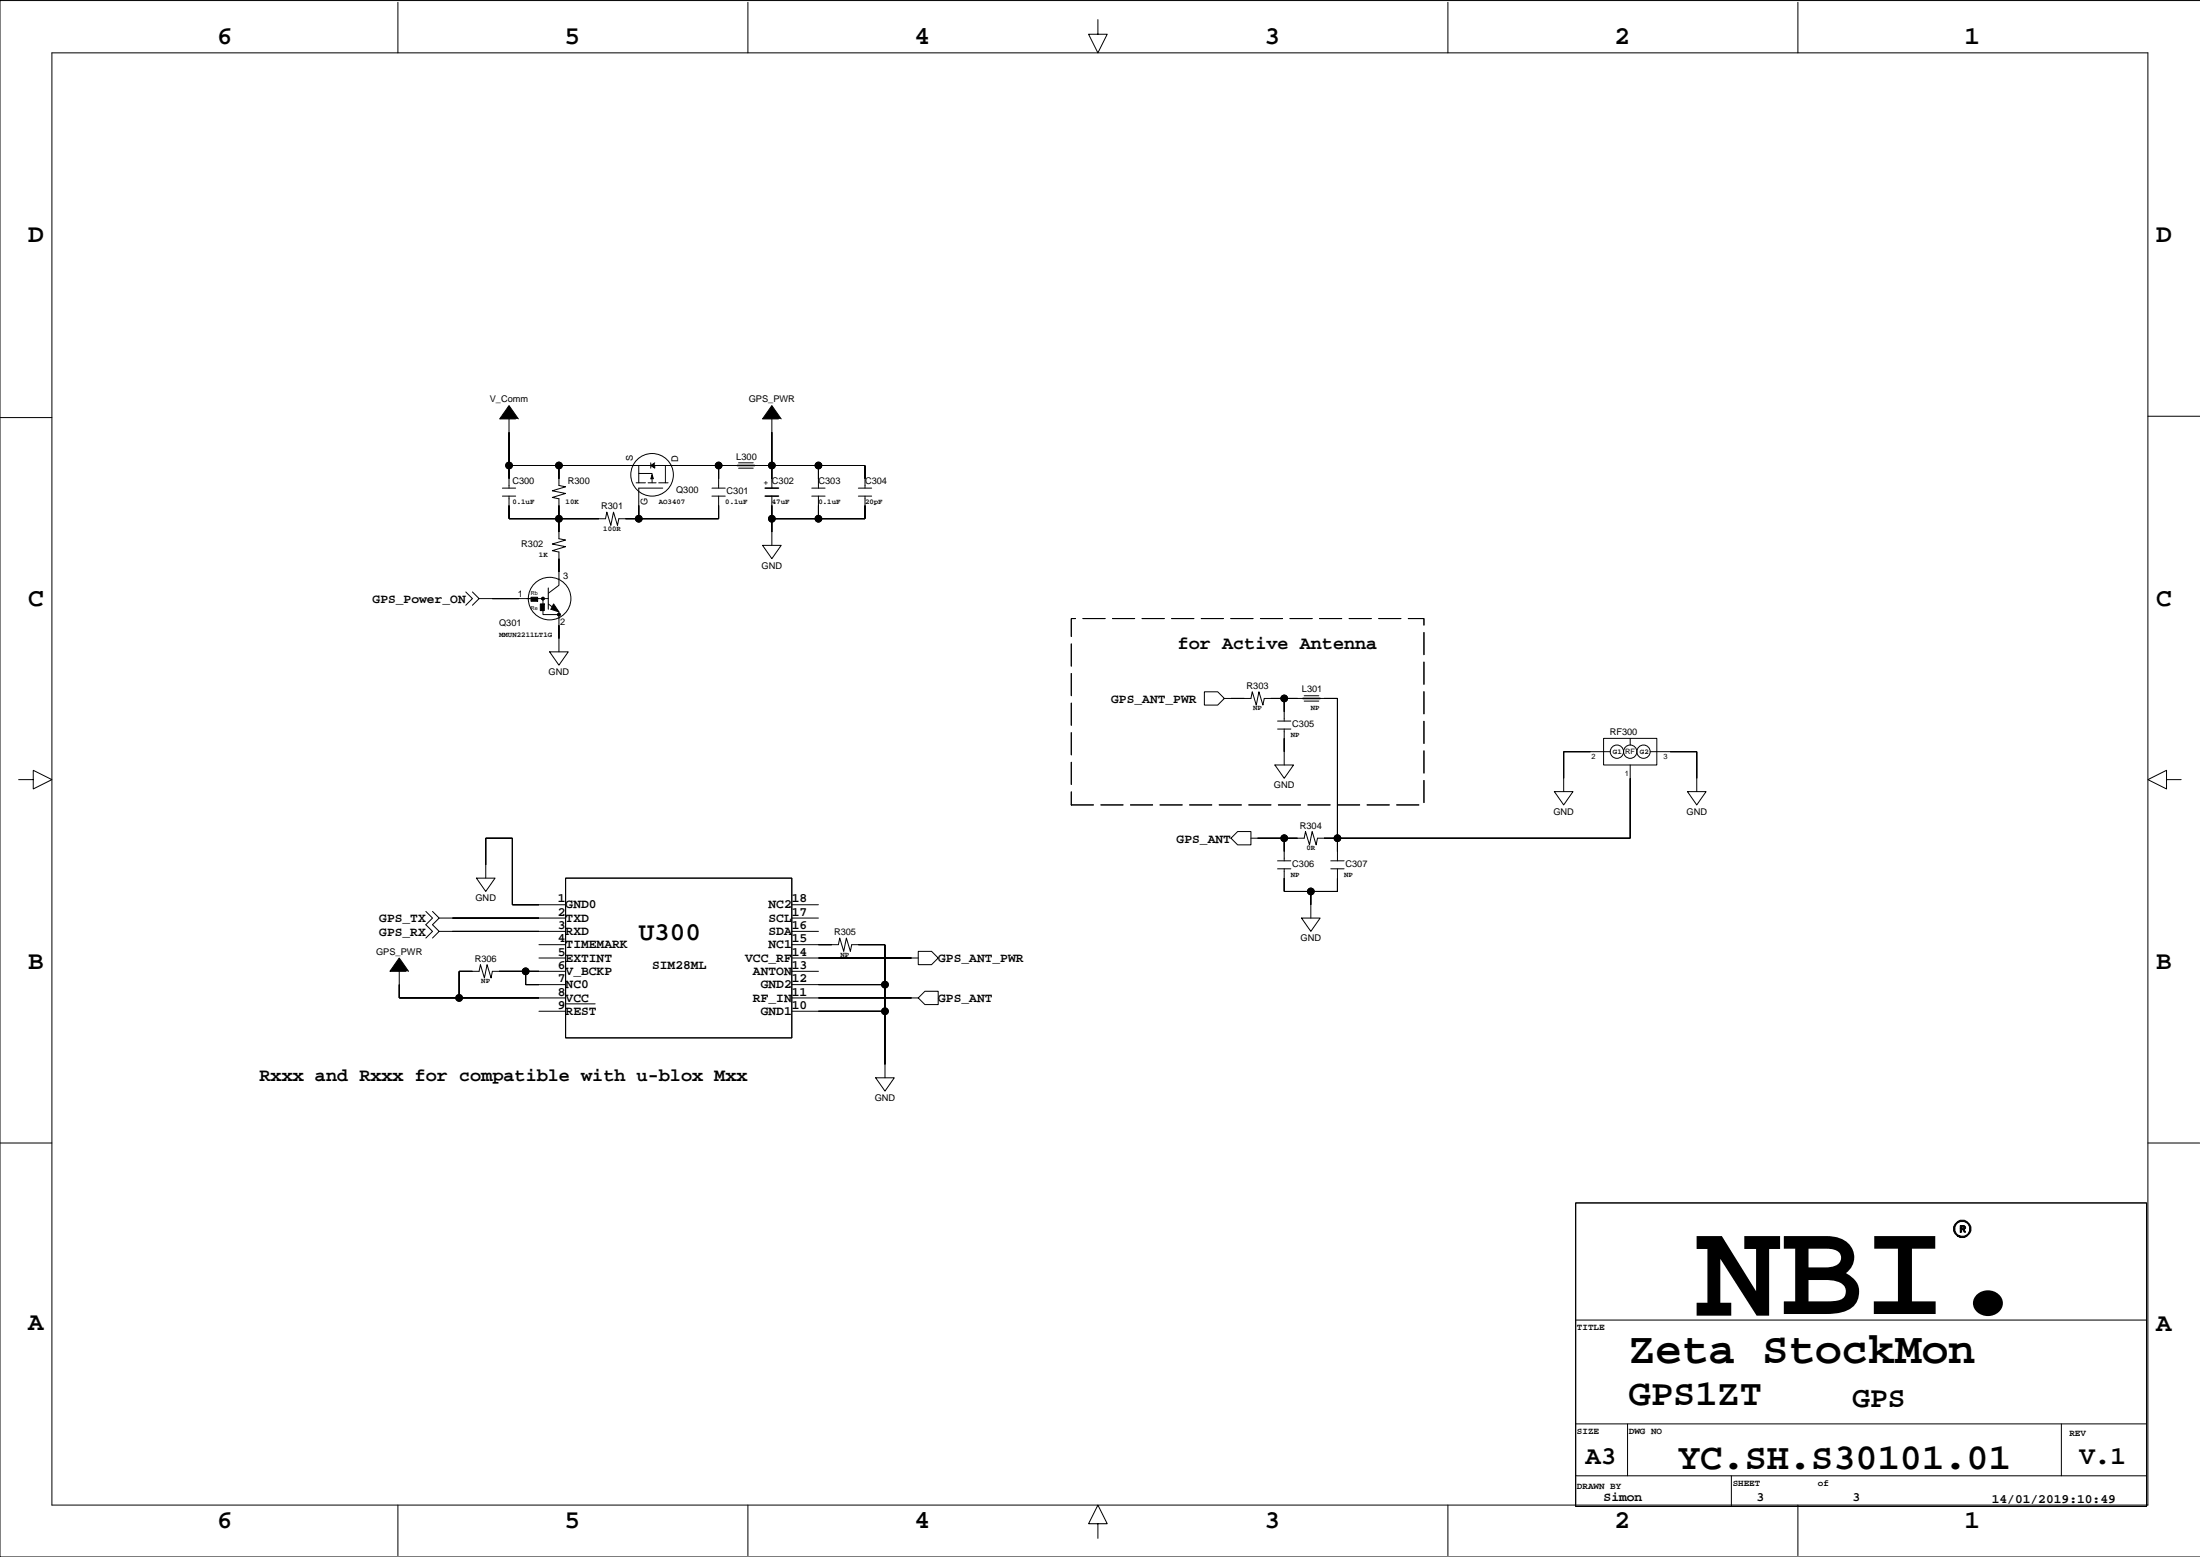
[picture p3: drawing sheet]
<svg xmlns="http://www.w3.org/2000/svg" width="420mm" height="297mm" viewBox="0 0 420 297" stroke-linecap="round" stroke-linejoin="round" font-family="sans-serif">
<g fill="none" stroke="#000" stroke-width=".19">
<path d="M9.9 10.1h400v277h-400zM75.9 .4v9.7M142.7 .4v9.7M209.5 3.7v2.8h1.8l-1.8 3.6-1.8-3.6h1.8M276.3 .4v9.7M343.1 .4v9.7M419.9 .1h-419.9v296.9h419.9M0 79.7h9.9M97.1 79.9v13.2M147.3 79.9v13.2M409.9 79.4h9.9M95.9 93.1h2.5"/>
<path d="M95.9 94.6h2.5M97.1 94.6v4.4h18.4l.3-1.3 .8 2.5 .5-2.5 .7 2.5 .3-1.2h19v-4.4M97.1 88.8h23.5M106.7 88.8v3.8l1.2 .3-2.5 .7 2.5 .5-2.5 .8 1.3 .3v7.6l1.2 .2-2.5 .8 2.5 .5-2.5 .8 1.3 .2v6.4l-2.1 1.5M120.4 88.8h1.5v3.3M121.4 92.1h1.8M121.9 90.3h2.5v1.8M121.9 88.8h5.1M123.7 92.1h1.5M124.2 88.3v1M125.7 92.1h1.8M126.5 93.1h-4.6v5.9"/>
<path d="M128.2 88.8h12.7M128.5 88.8h-1.5v3.3M135.9 93.1h2.5M135.9 94.6h2.5M137.1 88.8v4.3M140.9 88.3h2.8M140.9 89.3h2.8M143.5 88.8h21.6v4.3M147.3 94.6v9.4M154.9 93.1h2.5M154.9 94.6h2.5M156.2 88.8v4.3"/>
<path d="M156.2 94.6v4.4M163.8 93.1h2.5M163.8 94.6h2.5M165.1 94.6v4.4h-17.8M88.9 112.9l1.2 1.3-1.2 1.3M90.1 112.9l1.3 1.3-1.3 1.3M91.4 114.2h13.2M103.6 114.2v3h3.1M104.6 115.2l2.1 1.5v7.7M104.6 112.2v4M145.5 104h3.6l-1.8 2.6zM104.9 124.4h3.5l-1.7 2.5z"/>
<path d="M229.8 132h2.6l1.2 1.2-1.2 1.3h-2.6zM233.6 133.2h5.1l.3-1.2 .7 2.5 .5-2.5 .8 2.5 .2-1.3h7.7M243.8 137.6h2.5M243.8 139.1h2.5M245.1 133.2v4.4M245.1 139.1v6.8M248.9 132.7h2.8M248.9 133.8h2.8M251.4 133.2h3.8v31M3.6 148.7h2.7v-1.7l3.6 1.7-3.6 1.8v-1.8M236.2 158.6h2.5v2.6h-2.5l-1.3-1.3zM243.3 145.9h3.5l-1.7 2.6z"/>
<path d="M245.1 159.9v4.3M296.6 151h3.6l-1.8 2.6zM306 140.9h10.2v5h-10.2zM307.3 143.4h-8.9v7.6M311.1 145.9v14h-59.7l-.3 1.3-.7-2.6-.5 2.6-.8-2.6-.2 1.3h-10.2M311.1 140.9v1.2M314.9 143.4h8.9v7.6M322 151h3.6l-1.8 2.6zM413.4 148.7v-1.7l-3.5 1.7 3.5 1.8v-1.8h2.8M81.3 173.9l1.2 1.2-1.2 1.3 1.2 1.3-1.2 1.3M82.5 173.9l1.3 1.2-1.3 1.3 1.3 1.3-1.3 1.3M83.8 175.1h24.1"/>
<path d="M83.8 177.7h24.1M90.9 167.5h3.6l-1.8 2.6zM92.7 167.5v-7.6h5.1v12.7h10.1M107.9 167.5h43.2v30.5h-43.2zM151.1 172.6h5.1M151.1 175.1h5.1M151.1 177.7h5.1M243.8 164.2h2.5M243.8 165.8h2.5M245.1 165.8v4.3h10.1v-4.3M248.4 175.1h3.5l-1.8 2.6zM250.1 170.1v5"/>
<path d="M253.9 164.2h2.6M253.9 165.8h2.6M76.2 185.3v5.1h31.7M100.3 185.3v2.5h7.6M102.8 180.2h5.1M102.8 182.8h5.1M102.8 192.9h5.1M107.9 185.3h-13.9l-.3 1.3-.8-2.6-.5 2.6-.7-2.6-.3 1.3h-3.8v5.1M107.9 191.5h5.7M151.1 180.2h8.9l.2-1.2 .8 2.5 .5-2.5 .8 2.5 .2-1.3h6.4v25.4M151.1 182.8h24.1M151.1 185.3h5.1"/>
<path d="M151.1 187.8h17.8M151.1 190.4h24.1M151.1 192.9h17.8M175.2 181.5h2.6l1.2 1.3-1.2 1.2h-2.6zM175.2 190.4l1.3-1.3h2.5v2.6h-2.5zM0 218.1h9.9M167.1 205.6h3.5l-1.7 2.6zM409.9 218.1h9.9M300.7 229.5h108.9v57.9h-108.9zM300.7 251.8h108.9M300.7 271.6h108.9M310.6 271.6v9.9"/>
<path d="M393.4 271.6v9.9M75.9 287.1v9.7M142.7 287.1v9.7M209.5 290.7h1.8l-1.8-3.6-1.8 3.6h1.8v2.8M276.3 287.1v9.7M300.7 281.5h108.9M330.4 281.5v5.9M343.1 287.1v9.7"/>
<circle cx="97.1" cy="88.8" r=".63"/>
<circle cx="106.7" cy="99" r=".63"/>
<circle cx="106.7" cy="88.8" r=".63"/>
<circle cx="121.9" cy="99" r=".63"/>
<circle cx="124.4" cy="90.6" r="4.1"/>
<circle cx="137.1" cy="88.8" r=".63"/>
<circle cx="147.3" cy="99" r=".63"/>
<circle cx="147.3" cy="88.8" r=".63"/>
<circle cx="156.2" cy="99" r=".63"/>
<circle cx="156.2" cy="88.8" r=".63"/>
<circle cx="103.6" cy="114.2" r=".25"/>
<circle cx="104.9" cy="114.2" r="4.1"/>
<circle cx="106.7" cy="117.2" r=".25"/>
<circle cx="245.1" cy="133.2" r=".63"/>
<circle cx="245.1" cy="159.9" r=".63"/>
<circle cx="255.2" cy="159.9" r=".63"/>
<circle cx="308.5" cy="143.4" r="1.27"/>
<circle cx="311.1" cy="143.4" r="1.27"/>
<circle cx="313.6" cy="143.4" r="1.27"/>
<circle cx="250.1" cy="170.1" r=".63"/>
<circle cx="87.6" cy="190.4" r=".63"/>
<circle cx="100.3" cy="185.3" r=".63"/>
<circle cx="168.9" cy="187.8" r=".63"/>
<circle cx="168.9" cy="192.9" r=".63"/>
</g>
<g fill="#000" stroke="#000" stroke-width=".19">
<path d="M97.1 77.4l1.8 2.5h-3.5z" fill-rule="evenodd"/>
<path d="M147.3 77.4l1.8 2.5h-3.6z" fill-rule="evenodd"/>
<path d="M97.1 96.4v2.6z" fill-rule="evenodd"/>
<path d="M97.1 82.5v6.3z" fill-rule="evenodd"/>
<path d="M97.1 88.8v2.5z" fill-rule="evenodd"/>
<path d="M106.7 99v2.5z" fill-rule="evenodd"/>
<path d="M97.1 99h9.6z" fill-rule="evenodd"/>
<path d="M106.7 96.4v2.6z" fill-rule="evenodd"/>
<path d="M106.7 88.8v2.5z" fill-rule="evenodd"/>
<path d="M97.1 88.8h9.6z" fill-rule="evenodd"/>
<path d="M106.7 99h7.6z" fill-rule="evenodd"/>
<path d="M106.7 88.8h12.7z" fill-rule="evenodd"/>
<path d="M119.4 99h2.5z" fill-rule="evenodd"/>
<path d="M121.9 96.4v2.6z" fill-rule="evenodd"/>
<path d="M124.4 90.6l.3 .7h-.5z" fill-rule="evenodd"/>
<path d="M124.2 88.8l.7-.5v1z" fill-rule="evenodd"/>
<path d="M137.1 96.4v2.6z" fill-rule="evenodd"/>
<path d="M121.9 99h15.2z" fill-rule="evenodd"/>
<path d="M129.5 88.8h7.6z" fill-rule="evenodd"/>
<path d="M137.1 88.8v2.5z" fill-rule="evenodd"/>
<path d="M137.1 88.8h2.6z" fill-rule="evenodd"/>
<path d="M147.3 99v2.5z" fill-rule="evenodd"/>
<path d="M147.3 96.4v2.6z" fill-rule="evenodd"/>
<path d="M147.3 82.5v6.3z" fill-rule="evenodd"/>
<path d="M147.3 88.8v2.5z" fill-rule="evenodd"/>
<path d="M144.7 88.8h2.6z" fill-rule="evenodd"/>
<path d="M156.2 96.4v2.6z" fill-rule="evenodd"/>
<path d="M147.3 99h8.9z" fill-rule="evenodd"/>
<path d="M156.2 88.8v2.5z" fill-rule="evenodd"/>
<path d="M147.3 88.8h8.9z" fill-rule="evenodd"/>
<path d="M165.1 96.4v2.6z" fill-rule="evenodd"/>
<path d="M156.2 99h8.9z" fill-rule="evenodd"/>
<path d="M165.1 88.8v2.5z" fill-rule="evenodd"/>
<path d="M156.2 88.8h8.9z" fill-rule="evenodd"/>
<path d="M94 114.2h5z" fill-rule="evenodd"/>
<path d="M101.3 113.9h1.3v.8h-1.3z" fill-rule="evenodd"/>
<path d="M103.1 115.2h.8v1.3h-.8z" fill-rule="evenodd"/>
<path d="M105.6 115.2l1.1 1.5-1.6-.5z" fill-rule="evenodd"/>
<path d="M106.7 106.6v2.5z" fill-rule="evenodd"/>
<path d="M106.7 119.3v2.5z" fill-rule="evenodd"/>
<path d="M234.9 133.2h2.5z" fill-rule="evenodd"/>
<path d="M242.5 133.2h2.6z" fill-rule="evenodd"/>
<path d="M245.1 133.2v2.6z" fill-rule="evenodd"/>
<path d="M245.1 133.2h2.5z" fill-rule="evenodd"/>
<path d="M252.7 133.2h2.5z" fill-rule="evenodd"/>
<path d="M255.2 133.2v26.7z" fill-rule="evenodd"/>
<path d="M92.7 159.9v5.1z" fill-rule="evenodd"/>
<path d="M92.7 159.9h5.1z" fill-rule="evenodd"/>
<path d="M97.8 159.9v12.7z" fill-rule="evenodd"/>
<path d="M245.1 159.9v2.5z" fill-rule="evenodd"/>
<path d="M240 159.9h5.1z" fill-rule="evenodd"/>
<path d="M245.1 140.9v2.5z" fill-rule="evenodd"/>
<path d="M245.1 159.9h2.5z" fill-rule="evenodd"/>
<path d="M252.7 159.9h2.5z" fill-rule="evenodd"/>
<path d="M255.2 159.9v2.5z" fill-rule="evenodd"/>
<path d="M298.4 143.4v5.1z" fill-rule="evenodd"/>
<path d="M298.4 143.4h5.1z" fill-rule="evenodd"/>
<path d="M311.1 148.5v11.4z" fill-rule="evenodd"/>
<path d="M255.2 159.9h55.9z" fill-rule="evenodd"/>
<path d="M323.8 143.4v5.1z" fill-rule="evenodd"/>
<path d="M318.7 143.4h5.1z" fill-rule="evenodd"/>
<path d="M86.3 175.1h16.5z" fill-rule="evenodd"/>
<path d="M86.3 177.7h16.5z" fill-rule="evenodd"/>
<path d="M97.8 172.6h5z" fill-rule="evenodd"/>
<path d="M245.1 167.5v2.6z" fill-rule="evenodd"/>
<path d="M250.1 170.1v2.5z" fill-rule="evenodd"/>
<path d="M245.1 170.1h5z" fill-rule="evenodd"/>
<path d="M250.1 170.1h5.1z" fill-rule="evenodd"/>
<path d="M255.2 167.5v2.6z" fill-rule="evenodd"/>
<path d="M76.2 187.8v2.6z" fill-rule="evenodd"/>
<path d="M76.2 182.8l1.8 2.5h-3.6z" fill-rule="evenodd"/>
<path d="M87.6 185.3v5.1z" fill-rule="evenodd"/>
<path d="M76.2 190.4h11.4z" fill-rule="evenodd"/>
<path d="M87.6 185.3h2.5z" fill-rule="evenodd"/>
<path d="M100.3 185.3v2.5z" fill-rule="evenodd"/>
<path d="M95.2 185.3h5.1z" fill-rule="evenodd"/>
<path d="M100.3 187.8h2.5z" fill-rule="evenodd"/>
<path d="M100.3 185.3h2.5z" fill-rule="evenodd"/>
<path d="M87.6 190.4h15.2z" fill-rule="evenodd"/>
<path d="M156.2 180.2h2.5z" fill-rule="evenodd"/>
<path d="M168.9 187.8v5.1z" fill-rule="evenodd"/>
<path d="M168.9 180.2v7.6z" fill-rule="evenodd"/>
<path d="M156.2 187.8h12.7z" fill-rule="evenodd"/>
<path d="M156.2 192.9h12.7z" fill-rule="evenodd"/>
<path d="M163.8 180.2h5.1z" fill-rule="evenodd"/>
<path d="M168.9 192.9v10.2z" fill-rule="evenodd"/>
<path d="M156.2 182.8h17.8z" fill-rule="evenodd"/>
<path d="M156.2 190.4h17.8z" fill-rule="evenodd"/>
<path d="M374.1 233.8h.7l.3 .3v.2l-.3 .3 .3 .5h-.3l-.2-.5h-.3v.5h-.2v-.8h.7v-.2h-.5v.2h-.2z" fill-rule="evenodd"/>
<path d="M373 233.6a1.67 1.67 0 0 1 2.4-.6 1.67 1.67 0 0 1 .5 2.3 1.67 1.67 0 0 1-2.4 .5h1.3a1.45 1.45 0 0 0 .8-2.2 1.45 1.45 0 0 0-2.3 0 1.45 1.45 0 0 0 .8 2.2h-.6a1.57 1.57 0 0 1-.5-2.2z" fill-rule="evenodd"/>
<circle cx="97.1" cy="88.8" r=".63"/>
<circle cx="106.7" cy="99" r=".63"/>
<circle cx="106.7" cy="88.8" r=".63"/>
<circle cx="121.9" cy="99" r=".63"/>
<circle cx="137.1" cy="88.8" r=".63"/>
<circle cx="147.3" cy="99" r=".63"/>
<circle cx="147.3" cy="88.8" r=".63"/>
<circle cx="156.2" cy="99" r=".63"/>
<circle cx="156.2" cy="88.8" r=".63"/>
<circle cx="103.6" cy="114.2" r=".25"/>
<circle cx="106.7" cy="117.2" r=".25"/>
<circle cx="245.1" cy="133.2" r=".63"/>
<circle cx="245.1" cy="159.9" r=".63"/>
<circle cx="255.2" cy="159.9" r=".63"/>
<circle cx="250.1" cy="170.1" r=".63"/>
<circle cx="87.6" cy="190.4" r=".63"/>
<circle cx="100.3" cy="185.3" r=".63"/>
<circle cx="168.9" cy="187.8" r=".63"/>
<circle cx="168.9" cy="192.9" r=".63"/>
</g>
<path d="M140.7 88.8h3.3M146 93.1h2.6M146 94.6h2.6M248.6 133.2h3.3" fill="none" stroke="#000" stroke-width=".3"/>
<path d="M204.4 118h67.3v35.6h-67.3z" fill="none" stroke="#000" stroke-width=".19" stroke-dasharray="4.2 1.4"/>
<text font-size="26.5" x="323.8" y="250.7">NBI.</text>
<text font-size="8.5" x="310.8" y="260">Zeta StockMon</text>
<g font-size="7.1">
<text x="310.8" y="268.1">GPS1ZT</text>
<text x="320.2" y="280.3">YC.SH.S30101.01</text>
</g>
<text font-size="5.6" x="353.5" y="268.4">GPS</text>
<g font-size="4.9">
<text x="41.4" y="8.4">6</text>
<text x="107.7" y="8.4">5</text>
<text x="174.5" y="8.4">4</text>
<text x="241.3" y="8.4">3</text>
<text x="308.1" y="8.4">2</text>
<text x="374.9" y="8.4">1</text>
<text x="5.4" y="46.3">D</text>
<text x="411.4" y="46.3">D</text>
<text x="5.4" y="115.6">C</text>
<text x="411.4" y="115.6">C</text>
<text x="121.9" y="179.3">U300</text>
<text x="5.4" y="184.9">B</text>
<text x="411.4" y="184.9">B</text>
<text x="5.4" y="253.7">A</text>
<text x="411.4" y="254">A</text>
<text x="302.5" y="279.4">A3</text>
<text x="396.8" y="279.4">V.1</text>
<text x="41.4" y="291.6">6</text>
<text x="107.7" y="291.6">5</text>
<text x="174.5" y="291.6">4</text>
<text x="241.3" y="291.6">3</text>
<text x="308.1" y="291.6">2</text>
<text x="374.9" y="291.6">1</text>
</g>
<g font-size="3.5">
<text x="224.7" y="123.7">for Active Antenna</text>
<text x="49.5" y="206.3">Rxxx and Rxxx for compatible with u-blox Mxx</text>
</g>
<g font-size="2.5">
<text x="71.1" y="115">GPS_Power_ON</text>
<text x="212" y="134.1">GPS_ANT_PWR</text>
<text x="224.5" y="160.7">GPS_ANT</text>
<text x="106.4" y="172.2">1</text>
<text x="107.9" y="173.3">GND0</text>
<text x="146.7" y="173.3">NC2</text>
<text x="151.1" y="172.2">18</text>
<text x="72.4" y="176">GPS_TX</text>
<text x="72.4" y="178.5">GPS_RX</text>
<text x="106.4" y="179.8">4</text>
<text x="106.4" y="177.2">3</text>
<text x="106.4" y="174.7">2</text>
<text x="107.9" y="175.8">TXD</text>
<text x="107.9" y="178.4">RXD</text>
<text x="146.7" y="175.8">SCL</text>
<text x="146.7" y="178.4">SDA</text>
<text x="151.1" y="179.8">15</text>
<text x="151.1" y="174.7">17</text>
<text x="151.1" y="177.2">16</text>
<text x="106.4" y="182.3">5</text>
<text x="106.4" y="184.9">6</text>
<text x="107.9" y="180.9">TIMEMARK</text>
<text x="107.9" y="183.5">EXTINT</text>
<text x="107.9" y="186">V_BCKP</text>
<text x="124.4" y="184.9">SIM28ML</text>
<text x="142.2" y="183.5">VCC_RF</text>
<text x="143.7" y="186">ANTON</text>
<text x="146.7" y="180.9">NC1</text>
<text x="151.1" y="184.9">13</text>
<text x="151.1" y="182.3">14</text>
<text x="179" y="183.6">GPS_ANT_PWR</text>
<text x="106.4" y="189.9">8</text>
<text x="106.4" y="187.4">7</text>
<text x="107.9" y="188.5">NC0</text>
<text x="107.9" y="191.1">VCC</text>
<text x="143.7" y="191.1">RF_IN</text>
<text x="145.2" y="188.5">GND2</text>
<text x="151.1" y="189.9">11</text>
<text x="151.1" y="187.4">12</text>
<text x="179" y="191.2">GPS_ANT</text>
<text x="106.4" y="192.5">9</text>
<text x="107.9" y="193.6">REST</text>
<text x="145.2" y="193.6">GND1</text>
<text x="151.1" y="192.5">10</text>
<text x="306" y="286.4">Simon</text>
<text x="335.2" y="286.4">3</text>
<text x="353.5" y="286.4">3</text>
<text x="380.1" y="286.7">14/01/2019:10:49</text>
</g>
<g font-size="1.8">
<text x="93.5" y="76.7">V_Comm</text>
<text x="142.9" y="76.7">GPS_PWR</text>
<text x="120.7" y="88" transform="rotate(-90 120.7 88)">S</text>
<text x="129.4" y="88" transform="rotate(-90 129.4 88)">D</text>
<text x="140.5" y="87.7">L300</text>
<text x="97.8" y="92.3">C300</text>
<text x="108.4" y="92.3">R300</text>
<text x="129" y="94.1">Q300</text>
<text x="138.7" y="94.3">C301</text>
<text x="147.3" y="92.3">C302</text>
<text x="156.2" y="92.3">C303</text>
<text x="165.1" y="92.3">C304</text>
<text x="114.7" y="97.1">R301</text>
<text x="123.5" y="96.4" transform="rotate(-90 123.5 96.4)">G</text>
<text x="99.5" y="104.3">R302</text>
<text x="98.8" y="113.9">1</text>
<text x="107.5" y="110.4">3</text>
<text x="145.3" y="108.5">GND</text>
<text x="95.2" y="119.5">Q301</text>
<text x="106.9" y="119.3">2</text>
<text x="104.7" y="128.8">GND</text>
<text x="237.9" y="131.4">R303</text>
<text x="248.4" y="132.1">L301</text>
<text x="246.6" y="138.8">C305</text>
<text x="307.2" y="140.2">RF300</text>
<text x="243.1" y="150.4">GND</text>
<text x="296.4" y="155.5">GND</text>
<text x="321.8" y="155.5">GND</text>
<text x="248" y="158.1">R304</text>
<text x="246.6" y="165.4">C306</text>
<text x="256.7" y="165.4">C307</text>
<text x="90.7" y="172">GND</text>
<text x="159.1" y="178.4">R305</text>
<text x="248.2" y="179.6">GND</text>
<text x="71.8" y="182.1">GPS_PWR</text>
<text x="90.6" y="183.5">R306</text>
<text x="166.9" y="210.1">GND</text>
<text x="300.9" y="253.8">TITLE</text>
<text x="300.9" y="273.6">SIZE</text>
<text x="310.8" y="273.6">DWG NO</text>
<text x="394.9" y="273.9">REV</text>
<text x="300.9" y="284">DRAWN BY</text>
<text x="330.6" y="283.5">SHEET</text>
<text x="346.9" y="283.6">of</text>
</g>
<g font-size="1.4">
<text x="145.8" y="92.6">+</text>
<text x="97.8" y="96.2">0.1uF</text>
<text x="107.9" y="96.2">10K</text>
<text x="115.1" y="101.3">100R</text>
<text x="125.7" y="96.2">AO3407</text>
<text x="138.4" y="96.2">0.1uF</text>
<text x="147.3" y="96.2">47uF</text>
<text x="156.2" y="96.2">0.1uF</text>
<text x="165.1" y="96.2">20pF</text>
<text x="102.8" y="106.3">1K</text>
<text x="95.2" y="121.6">MMUN2211LT1G</text>
<text x="239.1" y="135.5">NP</text>
<text x="250.1" y="135.5">NP</text>
<text x="246.3" y="140.6">NP</text>
<text x="307.8" y="143.8">G1 RF G2</text>
<text x="303.7" y="144.9">2</text>
<text x="310" y="148">1</text>
<text x="317.4" y="144.9">3</text>
<text x="246.3" y="167.3">NP</text>
<text x="249.3" y="162.2">0R</text>
<text x="256.5" y="167.3">NP</text>
<text x="160.4" y="182.5">NP</text>
<text x="91.8" y="187.6">NP</text>
</g>
<g font-size="1.1">
<text x="101.3" y="113.6">Rb</text>
<text x="101.3" y="116.4">Re</text>
</g>
</svg>
